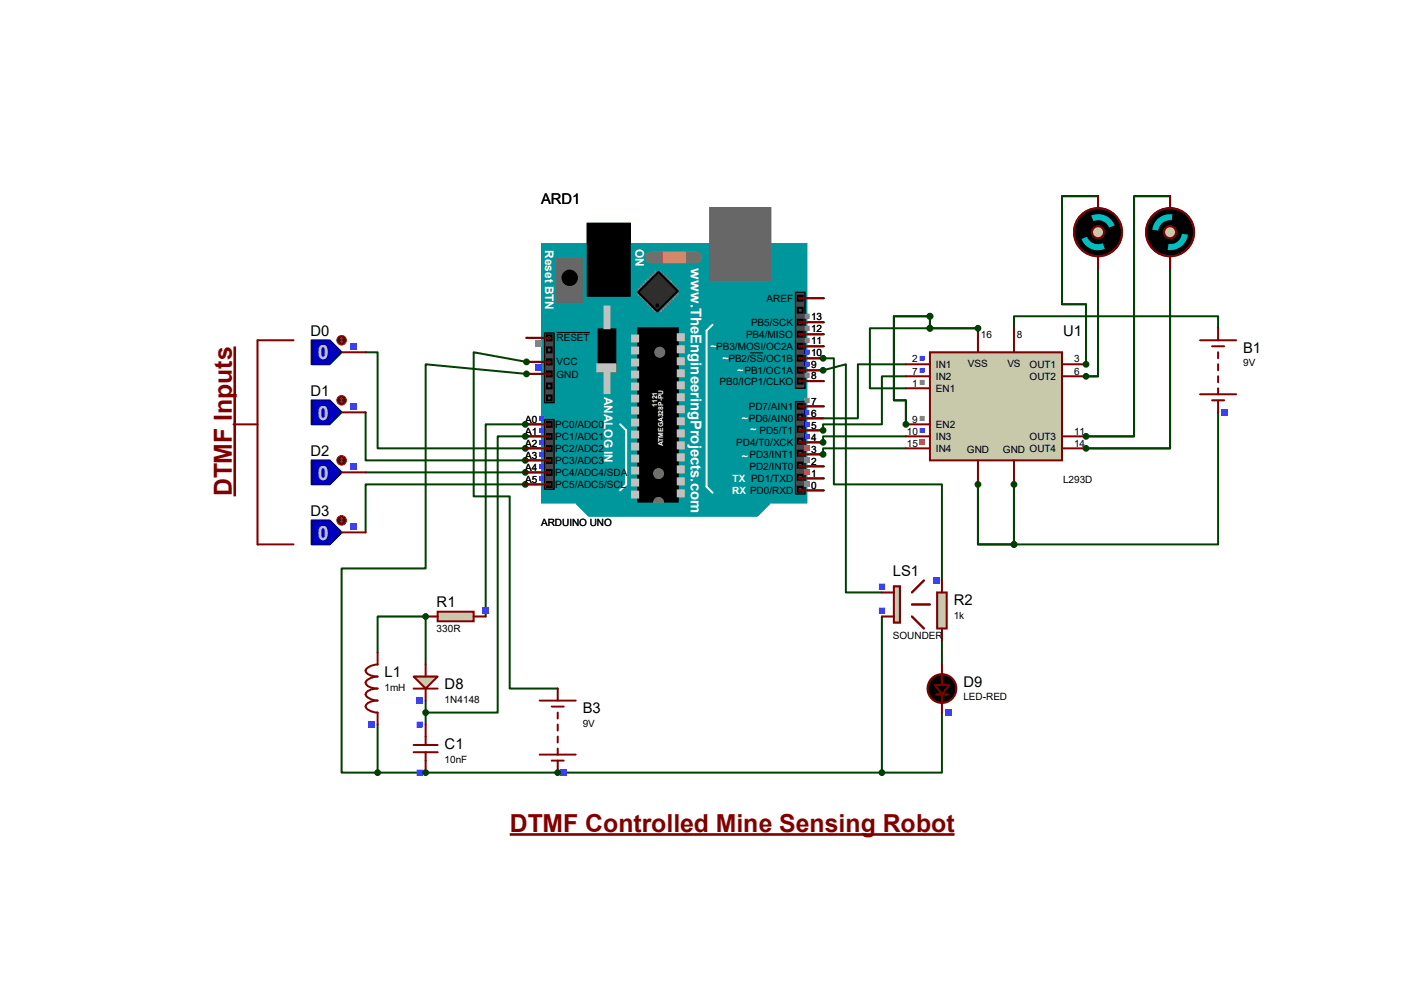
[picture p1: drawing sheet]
<svg xmlns="http://www.w3.org/2000/svg" width="297mm" height="210mm" viewBox="0 0 297 210" stroke-linecap="round" stroke-linejoin="round" font-family="sans-serif">
<path d="M196.7 66.9v2.5h-12.7v12.7h7.6M214.5 69.4v-2.5h43.2v2.5M257.7 87.2v27.9h-43.2" fill="none" stroke="#004000" stroke-width=".42"/>
<g fill="#004000">
<circle cx="196.7" cy="66.9" r=".21"/>
<circle cx="111.1" cy="102.4" r=".21"/>
</g>
<path d="M111.1 102.4h-33.8v10.2" fill="none" stroke="#004000" stroke-width=".42"/>
<circle cx="111.1" cy="99.9" r=".21" fill="#004000"/>
<path d="M77.3 99.9h33.8" fill="none" stroke="#004000" stroke-width=".42"/>
<circle cx="111.1" cy="97.4" r=".21" fill="#004000"/>
<path d="M77.3 87.2v10.2h33.8" fill="none" stroke="#004000" stroke-width=".42"/>
<circle cx="111.1" cy="94.8" r=".21" fill="#004000"/>
<path d="M77.3 74.5h2.6v20.3h31.2" fill="none" stroke="#004000" stroke-width=".42"/>
<g fill="#004000">
<circle cx="174.1" cy="103.7" r=".21"/>
<circle cx="174.1" cy="101.2" r=".21"/>
<circle cx="174.1" cy="98.6" r=".21"/>
</g>
<path d="M191.6 77h-10.1v11.5h-7.4" fill="none" stroke="#004000" stroke-width=".42"/>
<g fill="#004000">
<circle cx="174.1" cy="85.9" r=".21"/>
<circle cx="174.1" cy="80.6" r=".21"/>
<circle cx="174.1" cy="73.2" r=".21"/>
<circle cx="174.1" cy="70.7" r=".21"/>
<circle cx="174.1" cy="68.2" r=".21"/>
<circle cx="174.1" cy="63.1" r=".21"/>
<circle cx="111.1" cy="102.4" r=".21"/>
<circle cx="111.1" cy="99.9" r=".21"/>
<circle cx="111.1" cy="97.4" r=".21"/>
<circle cx="111.1" cy="94.8" r=".21"/>
<circle cx="111.4" cy="71.5" r=".21"/>
</g>
<path d="M232.3 41.5h-7.6v22.8h5v12.7" fill="none" stroke="#004000" stroke-width=".42"/>
<circle cx="229.7" cy="77" r=".21" fill="#004000"/>
<path d="M232.3 56.7v22.9h-2.6" fill="none" stroke="#004000" stroke-width=".42"/>
<circle cx="229.7" cy="79.6" r=".21" fill="#004000"/>
<path d="M247.5 41.5h-7.6v50.8h-10.2" fill="none" stroke="#004000" stroke-width=".42"/>
<circle cx="229.7" cy="92.3" r=".21" fill="#004000"/>
<path d="M247.5 56.7v38.1h-17.8" fill="none" stroke="#004000" stroke-width=".42"/>
<circle cx="229.7" cy="94.8" r=".21" fill="#004000"/>
<path d="M196.7 66.9h-7.6v17.8h2.5v5" fill="none" stroke="#004000" stroke-width=".42"/>
<circle cx="191.6" cy="89.7" r=".21" fill="#004000"/>
<path d="M196.7 69.4h10.2" fill="none" stroke="#004000" stroke-width=".42"/>
<circle cx="206.9" cy="69.4" r=".21" fill="#004000"/>
<path d="M206.9 102.4v12.7h7.6" fill="none" stroke="#004000" stroke-width=".42"/>
<circle cx="206.9" cy="102.4" r=".21" fill="#004000"/>
<path d="M214.5 102.4v12.7" fill="none" stroke="#004000" stroke-width=".42"/>
<circle cx="214.5" cy="102.4" r=".21" fill="#004000"/>
<path d="M90 130.4h-10.1v7.6" fill="none" stroke="#004000" stroke-width=".42"/>
<circle cx="90" cy="130.4" r=".21" fill="#004000"/>
<path d="M90 130.4v10.1" fill="none" stroke="#004000" stroke-width=".42"/>
<circle cx="111.1" cy="89.7" r=".21" fill="#004000"/>
<path d="M111.1 89.7h-8.4v40.7M90 148.2v5" fill="none" stroke="#004000" stroke-width=".42"/>
<circle cx="111.1" cy="92.3" r=".21" fill="#004000"/>
<path d="M111.1 92.3h-5.8v58.4h-15.3" fill="none" stroke="#004000" stroke-width=".42"/>
<g fill="#004000">
<circle cx="90" cy="163.4" r=".21"/>
<circle cx="111.4" cy="76.5" r=".21"/>
</g>
<path d="M111.4 76.5l-11.2-2v30.5h7.6v40.6h10.2M79.9 153.2v10.2h10.1" fill="none" stroke="#004000" stroke-width=".42"/>
<circle cx="111.4" cy="79.1" r=".21" fill="#004000"/>
<path d="M111.4 79.1l-21.4-2.1v43.2h-17.7v43.2h7.6" fill="none" stroke="#004000" stroke-width=".42"/>
<circle cx="174.1" cy="75.8" r=".21" fill="#004000"/>
<path d="M174.1 75.8h2.3v26.6h22.9v20.4" fill="none" stroke="#004000" stroke-width=".42"/>
<circle cx="174.1" cy="78.3" r=".21" fill="#004000"/>
<path d="M174.1 78.3l4.8-1.3v48.3h7.7M199.3 135.5v5M90 163.4h28" fill="none" stroke="#004000" stroke-width=".42"/>
<circle cx="118" cy="163.4" r=".21" fill="#004000"/>
<path d="M186.6 130.4v33M199.3 150.7v12.7h-12.7M118 163.4h68.6" fill="none" stroke="#004000" stroke-width=".42"/>
<circle cx="174.1" cy="93.6" r=".21" fill="#004000"/>
<path d="M191.6 92.3h-17.5v1.3" fill="none" stroke="#004000" stroke-width=".42"/>
<circle cx="174.1" cy="96.1" r=".21" fill="#004000"/>
<path d="M191.6 94.8h-17.5v1.3" fill="none" stroke="#004000" stroke-width=".42"/>
<circle cx="174.1" cy="91" r=".21" fill="#004000"/>
<path d="M191.6 79.6h-5v10.1h-12.5v1.3" fill="none" stroke="#004000" stroke-width=".42"/>
<path d="M196.7 74.5h28v22.9h-28z" fill="#c8c8aa" stroke="#800000" stroke-width=".42"/>
<g fill="none" stroke="#800000" stroke-width=".42">
<path d="M191.6 77h5.1M191.6 79.6h5.1M206.9 69.4v5.1M214.5 69.4v5.1M224.7 77h5M224.7 79.6h5M191.6 92.3h5.1M191.6 94.8h5.1M191.6 82.1h5.1M191.6 89.7h5.1M206.9 97.4v5M214.5 97.4v5"/>
<path d="M224.7 92.3h5M224.7 94.8h5"/>
</g>
<path d="M194.6 75.3h1v1h-1zM194.6 77.8h1v1.1h-1zM194.6 90.5h1v1.1h-1z" fill-rule="evenodd" fill="#4040ff"/>
<path d="M194.6 93h1v1.1h-1z" fill="#ff4040"/>
<path d="M194.6 80.3h1v1.1h-1zM194.6 88h1v1h-1z" fill-rule="evenodd" fill="#808080"/>
<g fill="#004000" stroke="#004000" stroke-width=".42">
<circle cx="196.7" cy="69.4" r=".51"/>
<circle cx="196.7" cy="66.9" r=".51"/>
</g>
<path d="M253.9 72h7.6M256.4 73.2h2.6M257.7 69.4v2.6M257.7 74.5v1.3M257.7 77v1.3M257.7 79.6v1.3M253.9 83.4h7.6M256.4 84.7h2.6M257.7 82.1v1.3M257.7 84.7v2.5" fill="none" stroke="#800000" stroke-width=".42"/>
<path d="M258.3 86.6h1.3v1.3h-1.3z" fill="#4040ff"/>
<circle cx="214.5" cy="115.1" r=".51" fill="#004000" stroke="#004000" stroke-width=".42"/>
<circle cx="232.3" cy="49.1" r="5.1" fill="#000" stroke="#800000" stroke-width=".42"/>
<circle cx="232.3" cy="49.1" r="1.27" fill="#c8c8aa" stroke="#800000" stroke-width=".42"/>
<path d="M229.6 46.4l1.2-.8 .5 1.2a2.47 2.47 0 0 0-1.3 3.3l-1.2 .4a3.7 3.7 0 0 1 .8-4.1zM234.6 48.1l1.2-.4a3.7 3.7 0 0 1-2.1 4.9l-.4-1.2a2.47 2.47 0 0 0 1.3-3.3z" fill="#000" stroke="#000" stroke-width=".38"/>
<g fill="#00c0c0">
<path d="M228.8 50.5l1.2-.4a2.47 2.47 0 0 0 3.3 1.3l.4 1.2a3.7 3.7 0 0 1-4.9-2.1z"/>
<path d="M230.8 45.6a3.7 3.7 0 0 1 5 2.1l-1.2 .4a2.47 2.47 0 0 0-3.3-1.3z"/>
</g>
<path d="M232.3 41.5v2.5M232.3 54.2v2.5" fill="none" stroke="#800000" stroke-width=".42"/>
<circle cx="247.5" cy="49.1" r="5.1" fill="#000" stroke="#800000" stroke-width=".42"/>
<circle cx="247.5" cy="49.1" r="1.27" fill="#c8c8aa" stroke="#800000" stroke-width=".42"/>
<path d="M243.8 48.6l1.2 .2a2.45 2.45 0 0 0 2.2 2.8l-.2 1.3a3.7 3.7 0 0 1-3.2-4.3zM248 45.3a3.7 3.7 0 0 1 3.3 4.3l-1.3-.2a2.45 2.45 0 0 0-2.1-2.8z" fill="#000" stroke="#000" stroke-width=".38"/>
<g fill="#00c0c0">
<path d="M247.2 51.6a2.45 2.45 0 0 0 2.8-2.2l1.3 .2a3.7 3.7 0 0 1-4.3 3.3z"/>
<path d="M244.7 46.6a3.8 3.8 0 0 1 3.3-1.3l-.1 1.3a2.45 2.45 0 0 0-2.9 2.2l-1.2-.2 .1-.8z"/>
</g>
<path d="M247.5 41.5v2.5M247.5 54.2v2.5" fill="none" stroke="#800000" stroke-width=".42"/>
<path d="M65.9 72h3.8l2.6 2.5-2.6 2.5h-3.8z" fill="#0000c0" stroke="#000080" stroke-width=".42"/>
<path d="M72.3 74.5h5" fill="none" stroke="#800000" stroke-width=".42"/>
<circle cx="72.3" cy="72" r="1.02" fill="#400000" stroke="#f00" stroke-width=".21"/>
<path d="M72 72.2l.3 .3M72.3 71.5v1M72.3 71.5l-.3 .2M72.3 71.5l.2 .2M72.5 72.2l-.2 .3" fill="none" stroke="#f00" stroke-width=".21"/>
<path d="M74.2 72.6h1.3v1.3h-1.3z" fill="#4040ff"/>
<path d="M65.9 84.7h3.8l2.6 2.5-2.6 2.5h-3.8z" fill="#0000c0" stroke="#000080" stroke-width=".42"/>
<path d="M72.3 87.2h5" fill="none" stroke="#800000" stroke-width=".42"/>
<circle cx="72.3" cy="84.7" r="1.02" fill="#400000" stroke="#f00" stroke-width=".21"/>
<path d="M72 84.9l.3 .3M72.3 84.2v1M72.3 84.2l-.3 .2M72.3 84.2l.2 .2M72.5 84.9l-.2 .3" fill="none" stroke="#f00" stroke-width=".21"/>
<path d="M74.2 85.3h1.3v1.3h-1.3z" fill="#4040ff"/>
<path d="M65.9 97.4h3.8l2.6 2.5-2.6 2.5h-3.8z" fill="#0000c0" stroke="#000080" stroke-width=".42"/>
<path d="M72.3 99.9h5" fill="none" stroke="#800000" stroke-width=".42"/>
<circle cx="72.3" cy="97.4" r="1.02" fill="#400000" stroke="#f00" stroke-width=".21"/>
<path d="M72 97.6l.3 .3M72.3 96.9v1M72.3 96.9l-.3 .2M72.3 96.9l.2 .2M72.5 97.6l-.2 .3" fill="none" stroke="#f00" stroke-width=".21"/>
<path d="M74.2 98h1.3v1.3h-1.3z" fill="#4040ff"/>
<path d="M65.9 110.1h3.8l2.6 2.5-2.6 2.5h-3.8z" fill="#0000c0" stroke="#000080" stroke-width=".42"/>
<path d="M72.3 112.6h5" fill="none" stroke="#800000" stroke-width=".42"/>
<circle cx="72.3" cy="110.1" r="1.02" fill="#400000" stroke="#f00" stroke-width=".21"/>
<path d="M72 110.3l.3 .3M72.3 109.6v1M72.3 109.6l-.3 .2M72.3 109.6l.2 .2M72.5 110.3l-.2 .3" fill="none" stroke="#f00" stroke-width=".21"/>
<path d="M74.2 110.7h1.3v1.3h-1.3z" fill="#4040ff"/>
<path d="M114.7 51.6h55.9v54.7h-55.9z" fill="#00979c" stroke="#00979c" stroke-width=".42"/>
<g fill="#686767" stroke="#686767" stroke-width=".42">
<path d="M150.2 44h12.7v15.3h-12.7z"/>
<path d="M117.7 54.7h5.4v9.1h-5.4z"/>
</g>
<g fill="#000" stroke="#000" stroke-width=".42">
<path d="M124.3 47.3h8.9v15.3h-8.9zM126.6 69.7h3.6v8.9h-3.6zM135 69.4h8.4v36.9h-8.4z"/>
<circle cx="120.5" cy="58.8" r="1.52"/>
</g>
<path d="M150.7 68.7l-1.2 1.2v33.1l1.2 1.2M131.2 89.7l1.3 1.3v11.4l-1.3 1.3" fill="none" stroke="#fff" stroke-width=".42"/>
<g fill="#c0c0c0" stroke="#c0c0c0" stroke-width=".42">
<path d="M143.4 70.7h1.3v1.3h-1.3z"/>
<path d="M143.4 73.2h1.3v1.3h-1.3z"/>
<path d="M143.4 75.8h1.3v1.2h-1.3z"/>
<path d="M143.4 78.3h1.3v1.3h-1.3z"/>
<path d="M143.4 80.9h1.3v1.2h-1.3z"/>
<path d="M143.4 83.4h1.3v1.3h-1.3z"/>
<path d="M143.4 85.9h1.3v1.3h-1.3z"/>
<path d="M143.4 88.5h1.3v1.2h-1.3z"/>
<path d="M143.4 91h1.3v1.3h-1.3z"/>
<path d="M143.4 93.6h1.3v1.2h-1.3z"/>
<path d="M143.4 96.1h1.3v1.3h-1.3z"/>
<path d="M143.4 98.6h1.3v1.3h-1.3z"/>
<path d="M143.4 101.2h1.3v1.2h-1.3z"/>
<path d="M143.4 103.7h1.3v1.3h-1.3z"/>
<path d="M133.7 71h1.3v1.2h-1.3z"/>
<path d="M133.7 73.5h1.3v1.3h-1.3z"/>
<path d="M133.7 76h1.3v1.3h-1.3z"/>
<path d="M133.7 78.6h1.3v1.2h-1.3z"/>
<path d="M133.7 81.1h1.3v1.3h-1.3z"/>
<path d="M133.7 83.7h1.3v1.2h-1.3z"/>
<path d="M133.7 86.2h1.3v1.3h-1.3z"/>
<path d="M133.7 88.7h1.3v1.3h-1.3z"/>
<path d="M133.7 91.3h1.3v1.2h-1.3z"/>
<path d="M133.7 93.8h1.3v1.3h-1.3z"/>
<path d="M133.7 96.4h1.3v1.2h-1.3z"/>
<path d="M133.7 98.9h1.3v1.3h-1.3z"/>
<path d="M133.7 101.4h1.3v1.3h-1.3z"/>
<path d="M133.7 104h1.3v1.2h-1.3z"/>
<path d="M126.4 77h3.8v1.6h-3.8z"/>
<path d="M127.9 64.9h1v4.5h-1z"/>
<path d="M127.9 78.6h1v4.5h-1z"/>
</g>
<path d="M137.8 54.4h9.4" fill="none" stroke="#757575" stroke-width="2.5"/>
<path d="M140.3 53.4h4.6v2.1h-4.6z" fill="#ff8000" stroke="#ff8000" stroke-width=".42"/>
<g fill="none" stroke="#808080" stroke-width=".47">
<path d="M136.5 59.5l.5 .5M137 59l.5 .5M137.5 58.5l.5 .5M138 58l.6 .5M138.6 57.5l.5 .5M139.8 57.5l-.5 .5M140.3 58l-.5 .5M140.8 58.5l-.5 .5M141.4 59l-.6 .5M141.9 59.5l-.5 .5M135 61l.5 .6M135.5 60.5l.5 .5"/>
<path d="M135.5 61.8l-.5 .5M136 60l.5 .5M136 62.3l-.5 .5M136.5 62.8l-.5 .5M137 63.3l-.5 .5M137.5 63.8l-.5 .5M138 64.3l-.5 .6M138.6 64.9l-.6 .5M139.1 65.4l-.5 .5M139.3 65.4l.5 .5M139.8 64.9l.5 .5M140.3 64.3l.5 .6"/>
<path d="M140.8 63.8l.6 .5M141.4 63.3l.5 .5M141.9 62.8l.5 .5M142.4 62.3l.5 .5M142.4 60l-.5 .5M142.9 61.8l.5 .5M142.9 60.5l-.5 .5M143.4 61l-.5 .6"/>
</g>
<path d="M139.3 57.5l4.1 4.1-4.3 4.3-4.1-4.1z" fill="#2c2c2c" stroke="#000" stroke-width=".42"/>
<circle cx="139.1" cy="64.6" r=".3" fill="#000" stroke="#000" stroke-width=".21"/>
<path d="M168.3 61.8h2v20.3h-2z" fill="#464646" stroke="#000" stroke-width=".25"/>
<circle cx="139.3" cy="100.2" r="1.06" fill="#757575" stroke="#757575" stroke-width=".21"/>
<g fill="#464646" stroke="#000" stroke-width=".42">
<path d="M168.8 62.6h1v1h-1z"/>
<path d="M168.8 67.6h1v1.1h-1z"/>
<path d="M168.8 70.2h1v1h-1z"/>
<path d="M168.8 72.7h1v1h-1z"/>
<path d="M168.8 75.3h1v1h-1z"/>
<path d="M168.8 77.8h1v1h-1z"/>
<path d="M168.8 65.1h1v1h-1z"/>
<path d="M168.8 80.1h1v1h-1z"/>
</g>
<g fill="#757575" stroke="#757575" stroke-width=".21">
<circle cx="139.6" cy="74.5" r="1.06"/>
<circle cx="139.3" cy="106.3" r="1.06"/>
</g>
<path d="M122 106.5h40.7l-2.6 2.6h-35.5z" fill="#00979c" stroke="#00979c" stroke-width=".42"/>
<g fill="#464646" stroke="#000" stroke-width=".25">
<path d="M115.2 70.4h2v14.8h-2z"/>
<path d="M168.3 84.9h2v19.6h-2z"/>
<path d="M115.2 88.7h2v14.8h-2z"/>
</g>
<g fill="#464646" stroke="#000" stroke-width=".42">
<path d="M115.7 73.5h1v1h-1z"/>
<path d="M115.7 78.6h1v1h-1z"/>
<path d="M115.7 83.7h1v1h-1z"/>
<path d="M115.7 81.1h1v1h-1z"/>
<path d="M115.7 76h1v1h-1z"/>
<path d="M115.7 71h1v1h-1z"/>
<path d="M168.8 85.4h1v1h-1z"/>
<path d="M168.8 87.7h1v1h-1z"/>
<path d="M168.8 90.3h1v1h-1z"/>
<path d="M168.8 92.8h1v1h-1z"/>
<path d="M168.8 95.3h1v1.1h-1z"/>
<path d="M168.8 97.9h1v1h-1z"/>
<path d="M168.8 100.4h1v1h-1z"/>
<path d="M168.8 103h1v1h-1z"/>
<path d="M115.7 89.2h1v1.1h-1z"/>
<path d="M115.7 91.8h1v1h-1z"/>
<path d="M115.7 94.3h1v1h-1z"/>
<path d="M115.7 96.9h1v1h-1z"/>
<path d="M115.7 99.4h1v1h-1z"/>
<path d="M115.7 101.9h1v1.1h-1z"/>
</g>
<g fill="none" stroke="#800000" stroke-width=".42">
<path d="M111.4 71.5h5.1M111.4 76.5h5.1M111.4 79.1h5.1M169 78.3h5.1M169 75.8h5.1M169 73.2h5.1M169 70.7h5.1M169 68.2h5.1M169 63.1h5.1M111.1 99.9h5.1M111.1 97.4h5.1M111.1 94.8h5.1"/>
<path d="M111.1 92.3h5.1M111.1 89.7h5.1M169 98.6h5.1M169 96.1h5.1M169 93.6h5.1M169 91h5.1M169 88.5h5.1M169 85.9h5.1M169 80.6h5.1M111.1 102.4h5.1M169 103.7h5.1M169 101.2h5.1"/>
</g>
<path d="M117.7 70.3h7.1M158.7 74.6h2.8" fill="none" stroke="#000" stroke-width=".21"/>
<path d="M170.2 101.9h1v1.1h-1z" fill="#808080"/>
<path d="M170.2 99.4h1v1.1h-1z" fill="#ff4040"/>
<path d="M170.2 96.9h1v1h-1z" fill="#808080"/>
<path d="M170.2 94.3h1v1.1h-1z" fill="#ff4040"/>
<path d="M170.2 91.8h1v1h-1zM170.2 89.2h1v1.1h-1z" fill-rule="evenodd" fill="#4040ff"/>
<path d="M170.2 84.2h1v1h-1zM170.2 78.8h1v1.1h-1z" fill-rule="evenodd" fill="#808080"/>
<path d="M170.2 76.5h1v1.1h-1zM170.2 74h1v1.1h-1z" fill-rule="evenodd" fill="#4040ff"/>
<path d="M170.2 71.5h1v1h-1zM170.2 68.9h1v1.1h-1zM170.2 66.4h1v1h-1z" fill-rule="evenodd" fill="#808080"/>
<path d="M114 100.7h1.1v1h-1.1zM114 98.1h1.1v1.1h-1.1zM114 95.6h1.1v1h-1.1zM114 93h1.1v1.1h-1.1zM114 90.5h1.1v1.1h-1.1zM114 88h1.1v1h-1.1z" fill-rule="evenodd" fill="#4040ff"/>
<path d="M113.3 72.1h1.3v1.3h-1.3z" fill="#808080"/>
<path d="M113.3 77.2h1.3v1.3h-1.3z" fill="#4040ff"/>
<g fill="#004000" stroke="#004000" stroke-width=".42">
<circle cx="196.7" cy="69.4" r=".51"/>
<circle cx="196.7" cy="66.9" r=".51"/>
<circle cx="214.5" cy="115.1" r=".51"/>
</g>
<circle cx="232.3" cy="49.1" r="5.1" fill="#000" stroke="#800000" stroke-width=".42"/>
<circle cx="232.3" cy="49.1" r="1.27" fill="#c8c8aa" stroke="#800000" stroke-width=".42"/>
<path d="M229.6 46.4l1.2-.8 .5 1.2a2.47 2.47 0 0 0-1.3 3.3l-1.2 .4a3.7 3.7 0 0 1 .8-4.1zM234.6 48.1l1.2-.4a3.7 3.7 0 0 1-2.1 4.9l-.4-1.2a2.47 2.47 0 0 0 1.3-3.3z" fill="#000" stroke="#000" stroke-width=".38"/>
<g fill="#00c0c0">
<path d="M228.8 50.5l1.2-.4a2.47 2.47 0 0 0 3.3 1.3l.4 1.2a3.7 3.7 0 0 1-4.9-2.1z"/>
<path d="M230.8 45.6a3.7 3.7 0 0 1 5 2.1l-1.2 .4a2.47 2.47 0 0 0-3.3-1.3z"/>
</g>
<path d="M232.3 41.5v2.5M232.3 54.2v2.5" fill="none" stroke="#800000" stroke-width=".42"/>
<circle cx="247.5" cy="49.1" r="5.1" fill="#000" stroke="#800000" stroke-width=".42"/>
<circle cx="247.5" cy="49.1" r="1.27" fill="#c8c8aa" stroke="#800000" stroke-width=".42"/>
<path d="M243.8 48.6l1.2 .2a2.45 2.45 0 0 0 2.2 2.8l-.2 1.3a3.7 3.7 0 0 1-3.2-4.3zM248 45.3a3.7 3.7 0 0 1 3.3 4.3l-1.3-.2a2.45 2.45 0 0 0-2.1-2.8z" fill="#000" stroke="#000" stroke-width=".38"/>
<g fill="#00c0c0">
<path d="M247.2 51.6a2.45 2.45 0 0 0 2.8-2.2l1.3 .2a3.7 3.7 0 0 1-4.3 3.3z"/>
<path d="M244.7 46.6a3.8 3.8 0 0 1 3.3-1.3l-.1 1.3a2.45 2.45 0 0 0-2.9 2.2l-1.2-.2 .1-.8z"/>
</g>
<path d="M247.5 41.5v2.5M247.5 54.2v2.5" fill="none" stroke="#800000" stroke-width=".42"/>
<g fill="#004000" stroke="#004000" stroke-width=".42">
<circle cx="111.1" cy="102.4" r=".51"/>
<circle cx="111.1" cy="99.9" r=".51"/>
<circle cx="111.1" cy="97.4" r=".51"/>
<circle cx="111.1" cy="94.8" r=".51"/>
</g>
<path d="M114.7 51.6h55.9v54.7h-55.9z" fill="#00979c" stroke="#00979c" stroke-width=".42"/>
<g fill="#686767" stroke="#686767" stroke-width=".42">
<path d="M150.2 44h12.7v15.3h-12.7z"/>
<path d="M117.7 54.7h5.4v9.1h-5.4z"/>
</g>
<g fill="#000" stroke="#000" stroke-width=".42">
<path d="M124.3 47.3h8.9v15.3h-8.9zM126.6 69.7h3.6v8.9h-3.6zM135 69.4h8.4v36.9h-8.4z"/>
<circle cx="120.5" cy="58.8" r="1.52"/>
</g>
<path d="M150.7 68.7l-1.2 1.2v33.1l1.2 1.2M131.2 89.7l1.3 1.3v11.4l-1.3 1.3" fill="none" stroke="#fff" stroke-width=".42"/>
<g fill="#c0c0c0" stroke="#c0c0c0" stroke-width=".42">
<path d="M143.4 70.7h1.3v1.3h-1.3z"/>
<path d="M143.4 73.2h1.3v1.3h-1.3z"/>
<path d="M143.4 75.8h1.3v1.2h-1.3z"/>
<path d="M143.4 78.3h1.3v1.3h-1.3z"/>
<path d="M143.4 80.9h1.3v1.2h-1.3z"/>
<path d="M143.4 83.4h1.3v1.3h-1.3z"/>
<path d="M143.4 85.9h1.3v1.3h-1.3z"/>
<path d="M143.4 88.5h1.3v1.2h-1.3z"/>
<path d="M143.4 91h1.3v1.3h-1.3z"/>
<path d="M143.4 93.6h1.3v1.2h-1.3z"/>
<path d="M143.4 96.1h1.3v1.3h-1.3z"/>
<path d="M143.4 98.6h1.3v1.3h-1.3z"/>
<path d="M143.4 101.2h1.3v1.2h-1.3z"/>
<path d="M143.4 103.7h1.3v1.3h-1.3z"/>
<path d="M133.7 71h1.3v1.2h-1.3z"/>
<path d="M133.7 73.5h1.3v1.3h-1.3z"/>
<path d="M133.7 76h1.3v1.3h-1.3z"/>
<path d="M133.7 78.6h1.3v1.2h-1.3z"/>
<path d="M133.7 81.1h1.3v1.3h-1.3z"/>
<path d="M133.7 83.7h1.3v1.2h-1.3z"/>
<path d="M133.7 86.2h1.3v1.3h-1.3z"/>
<path d="M133.7 88.7h1.3v1.3h-1.3z"/>
<path d="M133.7 91.3h1.3v1.2h-1.3z"/>
<path d="M133.7 93.8h1.3v1.3h-1.3z"/>
<path d="M133.7 96.4h1.3v1.2h-1.3z"/>
<path d="M133.7 98.9h1.3v1.3h-1.3z"/>
<path d="M133.7 101.4h1.3v1.3h-1.3z"/>
<path d="M133.7 104h1.3v1.2h-1.3z"/>
<path d="M126.4 77h3.8v1.6h-3.8z"/>
<path d="M127.9 64.9h1v4.5h-1z"/>
<path d="M127.9 78.6h1v4.5h-1z"/>
</g>
<path d="M137.8 54.4h9.4" fill="none" stroke="#757575" stroke-width="2.5"/>
<path d="M140.3 53.4h4.6v2.1h-4.6z" fill="#ff8000" stroke="#ff8000" stroke-width=".42"/>
<g fill="none" stroke="#808080" stroke-width=".47">
<path d="M136.5 59.5l.5 .5M137 59l.5 .5M137.5 58.5l.5 .5M138 58l.6 .5M138.6 57.5l.5 .5M139.8 57.5l-.5 .5M140.3 58l-.5 .5M140.8 58.5l-.5 .5M141.4 59l-.6 .5M141.9 59.5l-.5 .5M135 61l.5 .6M135.5 60.5l.5 .5"/>
<path d="M135.5 61.8l-.5 .5M136 60l.5 .5M136 62.3l-.5 .5M136.5 62.8l-.5 .5M137 63.3l-.5 .5M137.5 63.8l-.5 .5M138 64.3l-.5 .6M138.6 64.9l-.6 .5M139.1 65.4l-.5 .5M139.3 65.4l.5 .5M139.8 64.9l.5 .5M140.3 64.3l.5 .6"/>
<path d="M140.8 63.8l.6 .5M141.4 63.3l.5 .5M141.9 62.8l.5 .5M142.4 62.3l.5 .5M142.4 60l-.5 .5M142.9 61.8l.5 .5M142.9 60.5l-.5 .5M143.4 61l-.5 .6"/>
</g>
<path d="M139.3 57.5l4.1 4.1-4.3 4.3-4.1-4.1z" fill="#2c2c2c" stroke="#000" stroke-width=".42"/>
<circle cx="139.1" cy="64.6" r=".3" fill="#000" stroke="#000" stroke-width=".21"/>
<path d="M168.3 61.8h2v20.3h-2z" fill="#464646" stroke="#000" stroke-width=".25"/>
<circle cx="139.3" cy="100.2" r="1.06" fill="#757575" stroke="#757575" stroke-width=".21"/>
<g fill="#464646" stroke="#000" stroke-width=".42">
<path d="M168.8 62.6h1v1h-1z"/>
<path d="M168.8 67.6h1v1.1h-1z"/>
<path d="M168.8 70.2h1v1h-1z"/>
<path d="M168.8 72.7h1v1h-1z"/>
<path d="M168.8 75.3h1v1h-1z"/>
<path d="M168.8 77.8h1v1h-1z"/>
<path d="M168.8 65.1h1v1h-1z"/>
<path d="M168.8 80.1h1v1h-1z"/>
</g>
<g fill="#757575" stroke="#757575" stroke-width=".21">
<circle cx="139.6" cy="74.5" r="1.06"/>
<circle cx="139.3" cy="106.3" r="1.06"/>
</g>
<path d="M122 106.5h40.7l-2.6 2.6h-35.5z" fill="#00979c" stroke="#00979c" stroke-width=".42"/>
<g fill="#464646" stroke="#000" stroke-width=".25">
<path d="M115.2 70.4h2v14.8h-2z"/>
<path d="M168.3 84.9h2v19.6h-2z"/>
<path d="M115.2 88.7h2v14.8h-2z"/>
</g>
<g fill="#464646" stroke="#000" stroke-width=".42">
<path d="M115.7 73.5h1v1h-1z"/>
<path d="M115.7 78.6h1v1h-1z"/>
<path d="M115.7 83.7h1v1h-1z"/>
<path d="M115.7 81.1h1v1h-1z"/>
<path d="M115.7 76h1v1h-1z"/>
<path d="M115.7 71h1v1h-1z"/>
<path d="M168.8 85.4h1v1h-1z"/>
<path d="M168.8 87.7h1v1h-1z"/>
<path d="M168.8 90.3h1v1h-1z"/>
<path d="M168.8 92.8h1v1h-1z"/>
<path d="M168.8 95.3h1v1.1h-1z"/>
<path d="M168.8 97.9h1v1h-1z"/>
<path d="M168.8 100.4h1v1h-1z"/>
<path d="M168.8 103h1v1h-1z"/>
<path d="M115.7 89.2h1v1.1h-1z"/>
<path d="M115.7 91.8h1v1h-1z"/>
<path d="M115.7 94.3h1v1h-1z"/>
<path d="M115.7 96.9h1v1h-1z"/>
<path d="M115.7 99.4h1v1h-1z"/>
<path d="M115.7 101.9h1v1.1h-1z"/>
</g>
<g fill="none" stroke="#800000" stroke-width=".42">
<path d="M111.4 71.5h5.1M111.4 76.5h5.1M111.4 79.1h5.1M169 78.3h5.1M169 75.8h5.1M169 73.2h5.1M169 70.7h5.1M169 68.2h5.1M169 63.1h5.1M111.1 99.9h5.1M111.1 97.4h5.1M111.1 94.8h5.1"/>
<path d="M111.1 92.3h5.1M111.1 89.7h5.1M169 98.6h5.1M169 96.1h5.1M169 93.6h5.1M169 91h5.1M169 88.5h5.1M169 85.9h5.1M169 80.6h5.1M111.1 102.4h5.1M169 103.7h5.1M169 101.2h5.1"/>
</g>
<path d="M117.7 70.3h7.1M158.7 74.6h2.8" fill="none" stroke="#000" stroke-width=".21"/>
<path d="M170.2 101.9h1v1.1h-1z" fill="#808080"/>
<path d="M170.2 99.4h1v1.1h-1z" fill="#ff4040"/>
<path d="M170.2 96.9h1v1h-1z" fill="#808080"/>
<path d="M170.2 94.3h1v1.1h-1z" fill="#ff4040"/>
<path d="M170.2 91.8h1v1h-1zM170.2 89.2h1v1.1h-1zM170.2 86.7h1v1.1h-1z" fill-rule="evenodd" fill="#4040ff"/>
<path d="M170.2 84.2h1v1h-1zM170.2 78.8h1v1.1h-1z" fill-rule="evenodd" fill="#808080"/>
<path d="M170.2 76.5h1v1.1h-1zM170.2 74h1v1.1h-1z" fill-rule="evenodd" fill="#4040ff"/>
<path d="M170.2 71.5h1v1h-1zM170.2 68.9h1v1.1h-1zM170.2 66.4h1v1h-1z" fill-rule="evenodd" fill="#808080"/>
<path d="M114 100.7h1.1v1h-1.1zM114 98.1h1.1v1.1h-1.1zM114 95.6h1.1v1h-1.1zM114 93h1.1v1.1h-1.1zM114 90.5h1.1v1.1h-1.1zM114 88h1.1v1h-1.1z" fill-rule="evenodd" fill="#4040ff"/>
<path d="M113.3 72.1h1.3v1.3h-1.3z" fill="#808080"/>
<path d="M113.3 77.2h1.3v1.3h-1.3z" fill="#4040ff"/>
<g fill="#004000" stroke="#004000" stroke-width=".42">
<circle cx="229.7" cy="77" r=".51"/>
<circle cx="229.7" cy="79.6" r=".51"/>
<circle cx="229.7" cy="92.3" r=".51"/>
<circle cx="229.7" cy="94.8" r=".51"/>
<circle cx="191.6" cy="89.7" r=".51"/>
<circle cx="206.9" cy="69.4" r=".51"/>
<circle cx="206.9" cy="102.4" r=".51"/>
<circle cx="214.5" cy="102.4" r=".51"/>
</g>
<path d="M79.9 138v2.5a2.69 2.69 0 0 0-2.6 1.3 2.31 2.31 0 0 0 2.6 1.3 2.69 2.69 0 0 0-2.6 1.3 2.31 2.31 0 0 0 2.6 1.2 2.31 2.31 0 0 0-2.6 1.3 2.69 2.69 0 0 0 2.6 1.3 2.31 2.31 0 0 0-2.6 1.2 2.69 2.69 0 0 0 2.6 1.3v2.5" fill="none" stroke="#800000" stroke-width=".42"/>
<path d="M78 152.6h1.3v1.3h-1.3z" fill="#4040ff"/>
<path d="M87.5 143.1h5.1l-2.6 2.5z" fill="#c8c8aa" stroke="#800000" stroke-width=".42"/>
<path d="M87.5 145.6h5.1M90 140.5v2.6M90 145.6v2.6" fill="none" stroke="#800000" stroke-width=".42"/>
<path d="M88.1 147.5h1.4v1.3h-1.4z" fill="#4040ff"/>
<path d="M87.5 159.1h5.1M87.5 157.6h5.1M90 153.2v4.4M90 159.1v4.3" fill="none" stroke="#800000" stroke-width=".42"/>
<path d="M88.1 162.8h1.4v1.3h-1.4zM88.1 152.6h1.4v1.3h-1.4z" fill-rule="evenodd" fill="#4040ff"/>
<path d="M92.6 129.4h7.6v2h-7.6z" fill="#c8c8aa" stroke="#800000" stroke-width=".42"/>
<path d="M90 130.4h2.6M100.2 130.4h2.5" fill="none" stroke="#800000" stroke-width=".42"/>
<path d="M102.1 128.5h1.3v1.3h-1.3z" fill="#4040ff"/>
<g fill="#004000" stroke="#004000" stroke-width=".42">
<circle cx="90" cy="130.4" r=".51"/>
<circle cx="111.1" cy="89.7" r=".51"/>
<circle cx="90" cy="150.7" r=".51"/>
<circle cx="111.1" cy="92.3" r=".51"/>
</g>
<path d="M114.2 148.2h7.6M114.2 159.6h7.6M116.7 149.4h2.6M118 145.6v2.6M118 150.7v1.3M118 153.2v1.3M118 155.8v1.3M118 158.3v1.3M116.7 160.9h2.6M118 160.9v2.5" fill="none" stroke="#800000" stroke-width=".42"/>
<path d="M118.6 162.8h1.3v1.3h-1.3z" fill="#4040ff"/>
<g fill="#004000" stroke="#004000" stroke-width=".42">
<circle cx="90" cy="163.4" r=".51"/>
<circle cx="111.4" cy="76.5" r=".51"/>
<circle cx="79.9" cy="163.4" r=".51"/>
<circle cx="111.4" cy="79.1" r=".51"/>
</g>
<path d="M198.2 125.3h2.1v7.6h-2.1z" fill="#c8c8aa" stroke="#800000" stroke-width=".42"/>
<path d="M199.3 122.8v2.5M199.3 132.9v2.6" fill="none" stroke="#800000" stroke-width=".42"/>
<path d="M197.4 122.1h1.3v1.3h-1.3z" fill="#4040ff"/>
<circle cx="174.1" cy="75.8" r=".51" fill="#004000" stroke="#004000" stroke-width=".42"/>
<path d="M189.1 124h1.3v7.7h-1.3z" fill="#c8c8aa" stroke="#800000" stroke-width=".42"/>
<path d="M192.9 127.8h3.8M192.9 130.4l2.6 2.5M195.5 122.8l-2.6 2.5" fill="none" stroke="#800000" stroke-width=".42"/>
<path d="M189.1 124h1.3v7.7h-1.3z" fill="#c8c8aa" stroke="#800000" stroke-width=".42"/>
<path d="M186.6 125.3h2.5M186.6 130.4h2.5M192.9 127.8h3.8M192.9 130.4l2.6 2.5M195.5 122.8l-2.6 2.5" fill="none" stroke="#800000" stroke-width=".42"/>
<path d="M185.9 123.4h1.3v1.3h-1.3zM185.9 128.5h1.3v1.3h-1.3z" fill-rule="evenodd" fill="#4040ff"/>
<circle cx="174.1" cy="78.3" r=".51" fill="#004000" stroke="#004000" stroke-width=".42"/>
<circle cx="199.3" cy="145.6" r="3" fill="#000" stroke="#800000" stroke-width=".42"/>
<path d="M198 146.9h2.5" fill="none" stroke="#800000" stroke-width=".38"/>
<path d="M199.3 140.5v4.4M199.3 146.9v3.8" fill="none" stroke="#800000" stroke-width=".42"/>
<path d="M197.7 144.9h3.1l-1.5 2z" fill="#000" stroke="#800000" stroke-width=".38"/>
<path d="M199.9 150.1h1.3v1.3h-1.3z" fill="#4040ff"/>
<g fill="#004000" stroke="#004000" stroke-width=".42">
<circle cx="118" cy="163.4" r=".51"/>
<circle cx="186.6" cy="163.4" r=".51"/>
<circle cx="174.1" cy="93.6" r=".51"/>
<circle cx="174.1" cy="96.1" r=".51"/>
<circle cx="174.1" cy="91" r=".51"/>
</g>
<path d="M49.7 73.3v31.7M107.8 176.5h94.1" fill="none" stroke="#800000" stroke-width=".55"/>
<path d="M62.1 72h-7.6v43.1h7.6M49.4 89.7h5.1" fill="none" stroke="#800000" stroke-width=".42"/>
<g font-size="5.2" fill="#800000">
<text x="49.1" y="105" transform="rotate(-90 49.1 105)">DTMF Inputs</text>
<text x="107.8" y="175.9">DTMF Controlled Mine Sensing Robot</text>
</g>
<g font-size="4.2" fill="#c0c0c0">
<text x="67.3" y="76">0</text>
<text x="67.3" y="88.7">0</text>
<text x="67.3" y="101.4">0</text>
<text x="67.3" y="114.1">0</text>
</g>
<g font-size="3.1">
<text x="114.5" y="43.1">ARD1</text>
<text x="65.7" y="71.1">D0</text>
<text x="224.9" y="71.1">U1</text>
<text x="263" y="74.6">B1</text>
<text x="65.7" y="83.8">D1</text>
<text x="65.7" y="96.5">D2</text>
<text x="65.7" y="109.2">D3</text>
<text x="188.9" y="121.9">LS1</text>
<text x="92.4" y="128.5">R1</text>
<text x="201.8" y="127.9">R2</text>
<text x="81.4" y="143.2">L1</text>
<text x="94.1" y="145.7">D8</text>
<text x="203.8" y="145.2">D9</text>
<text x="123.3" y="150.8">B3</text>
<text x="94.1" y="158.4">C1</text>
</g>
<text font-size="3.1" fill="#fff" x="146.1" y="56.8" transform="rotate(90 146.1 56.8)">www.TheEngineeringProjects.com</text>
<g font-size="2.5" fill="#fff">
<text x="115.4" y="52.9" transform="rotate(90 115.4 52.9)">Reset BTN</text>
<text x="134.4" y="52.6" transform="rotate(90 134.4 52.6)">ON</text>
<text x="127.8" y="84" transform="rotate(90 127.8 84)">ANALOG IN</text>
</g>
<g font-size="2.3" fill="#fff">
<text x="150.3" y="74.1">~PB3/MOSI/OC2A</text>
<text x="152.9" y="76.5">~PB2/SS/OC1B</text>
<text x="155.9" y="79.2">~PB1/OC1A</text>
<text x="156.9" y="89.3">~PD6/AIN0</text>
<text x="158.7" y="91.6">~ PD5/T1</text>
<text x="156.9" y="97.2">~PD3/INT1</text>
</g>
<g font-size="2.1">
<text x="162.2" y="63.8">AREF</text>
<text x="157.8" y="71.5">PB4/MISO</text>
<text x="158.9" y="68.9">PB5/SCK</text>
<text x="171.6" y="70.3">12</text>
<text x="171.6" y="67.8">13</text>
<text x="207.5" y="71.6">16</text>
<text x="215.1" y="71.6">8</text>
<text x="117.7" y="72.2">RESET</text>
<text x="117.7" y="77.3">VCC</text>
<text x="171.6" y="77.9">9</text>
<text x="171.6" y="75.4">10</text>
<text x="171.6" y="72.9">11</text>
<text x="193" y="76.7">2</text>
<text x="198" y="77.8">IN1</text>
<text x="204.8" y="77.7">VSS</text>
<text x="213.1" y="77.7">VS</text>
<text x="217.8" y="77.8">OUT1</text>
<text x="227.2" y="76.7">3</text>
<text x="263" y="77.5">9V</text>
<text x="117.7" y="79.8">GND</text>
<text x="152.2" y="81.4">PB0/ICP1/CLKO</text>
<text x="171.6" y="80.2">8</text>
<text x="193" y="79.2">7</text>
<text x="193" y="81.7">1</text>
<text x="198" y="80.3">IN2</text>
<text x="198" y="82.9">EN1</text>
<text x="217.8" y="80.3">OUT2</text>
<text x="227.2" y="79.2">6</text>
<text x="111.1" y="89.4">A0</text>
<text x="158.4" y="86.7">PD7/AIN1</text>
<text x="171.6" y="88.1">6</text>
<text x="171.6" y="85.6">7</text>
<text x="193" y="89.4">9</text>
<text x="111.1" y="94.4">A2</text>
<text x="111.1" y="91.9">A1</text>
<text x="117.5" y="95.6">PC2/ADC2</text>
<text x="117.5" y="93">PC1/ADC1</text>
<text x="117.5" y="90.5">PC0/ADC0</text>
<text x="155.7" y="94.3">PD4/T0/XCK</text>
<text x="171.6" y="95.7">3</text>
<text x="171.6" y="93.2">4</text>
<text x="171.6" y="90.6">5</text>
<text x="191.9" y="91.9">10</text>
<text x="191.9" y="94.4">15</text>
<text x="198" y="93">IN3</text>
<text x="198" y="95.6">IN4</text>
<text x="198" y="90.5">EN2</text>
<text x="204.6" y="95.7">GND</text>
<text x="212.2" y="95.7">GND OUT4</text>
<text x="217.8" y="93">OUT3</text>
<text x="227.2" y="91.9">11</text>
<text x="227.2" y="94.4">14</text>
<text x="111.1" y="99.5">A4</text>
<text x="111.1" y="97">A3</text>
<text x="117.5" y="100.7">PC4/ADC4/SDA</text>
<text x="117.5" y="98.1">PC3/ADC3</text>
<text x="158.5" y="99.4">PD2/INT0</text>
<text x="171.6" y="100.8">1</text>
<text x="171.6" y="98.3">2</text>
<text x="111.1" y="102.1">A5</text>
<text x="117.5" y="103.2">PC5/ADC5/SCL</text>
<text x="171.6" y="103.3">0</text>
<text x="224.9" y="102.1">L293D</text>
<text x="114.5" y="111.2">ARDUINO UNO</text>
<text x="201.8" y="130.9">1k</text>
<text x="92.4" y="133.6">330R</text>
<text x="188.9" y="135.1">SOUNDER</text>
<text x="81.4" y="146.1">1mH</text>
<text x="94.1" y="148.6">1N4148</text>
<text x="203.8" y="148.1">LED-RED</text>
<text x="123.3" y="153.7">9V</text>
<text x="94.1" y="161.3">10nF</text>
</g>
<g font-size="2.1" fill="#fff">
<text x="155" y="102">TX PD1/TXD</text>
<text x="154.9" y="104.5">RX PD0/RXD</text>
</g>
<g font-size="1.4" fill="#fff">
<text x="139" y="86" transform="rotate(-90 139 86)">1121</text>
<text x="140.3" y="94.3" transform="rotate(-90 140.3 94.3)">ATMEGA328P-PU</text>
</g>
</svg>
